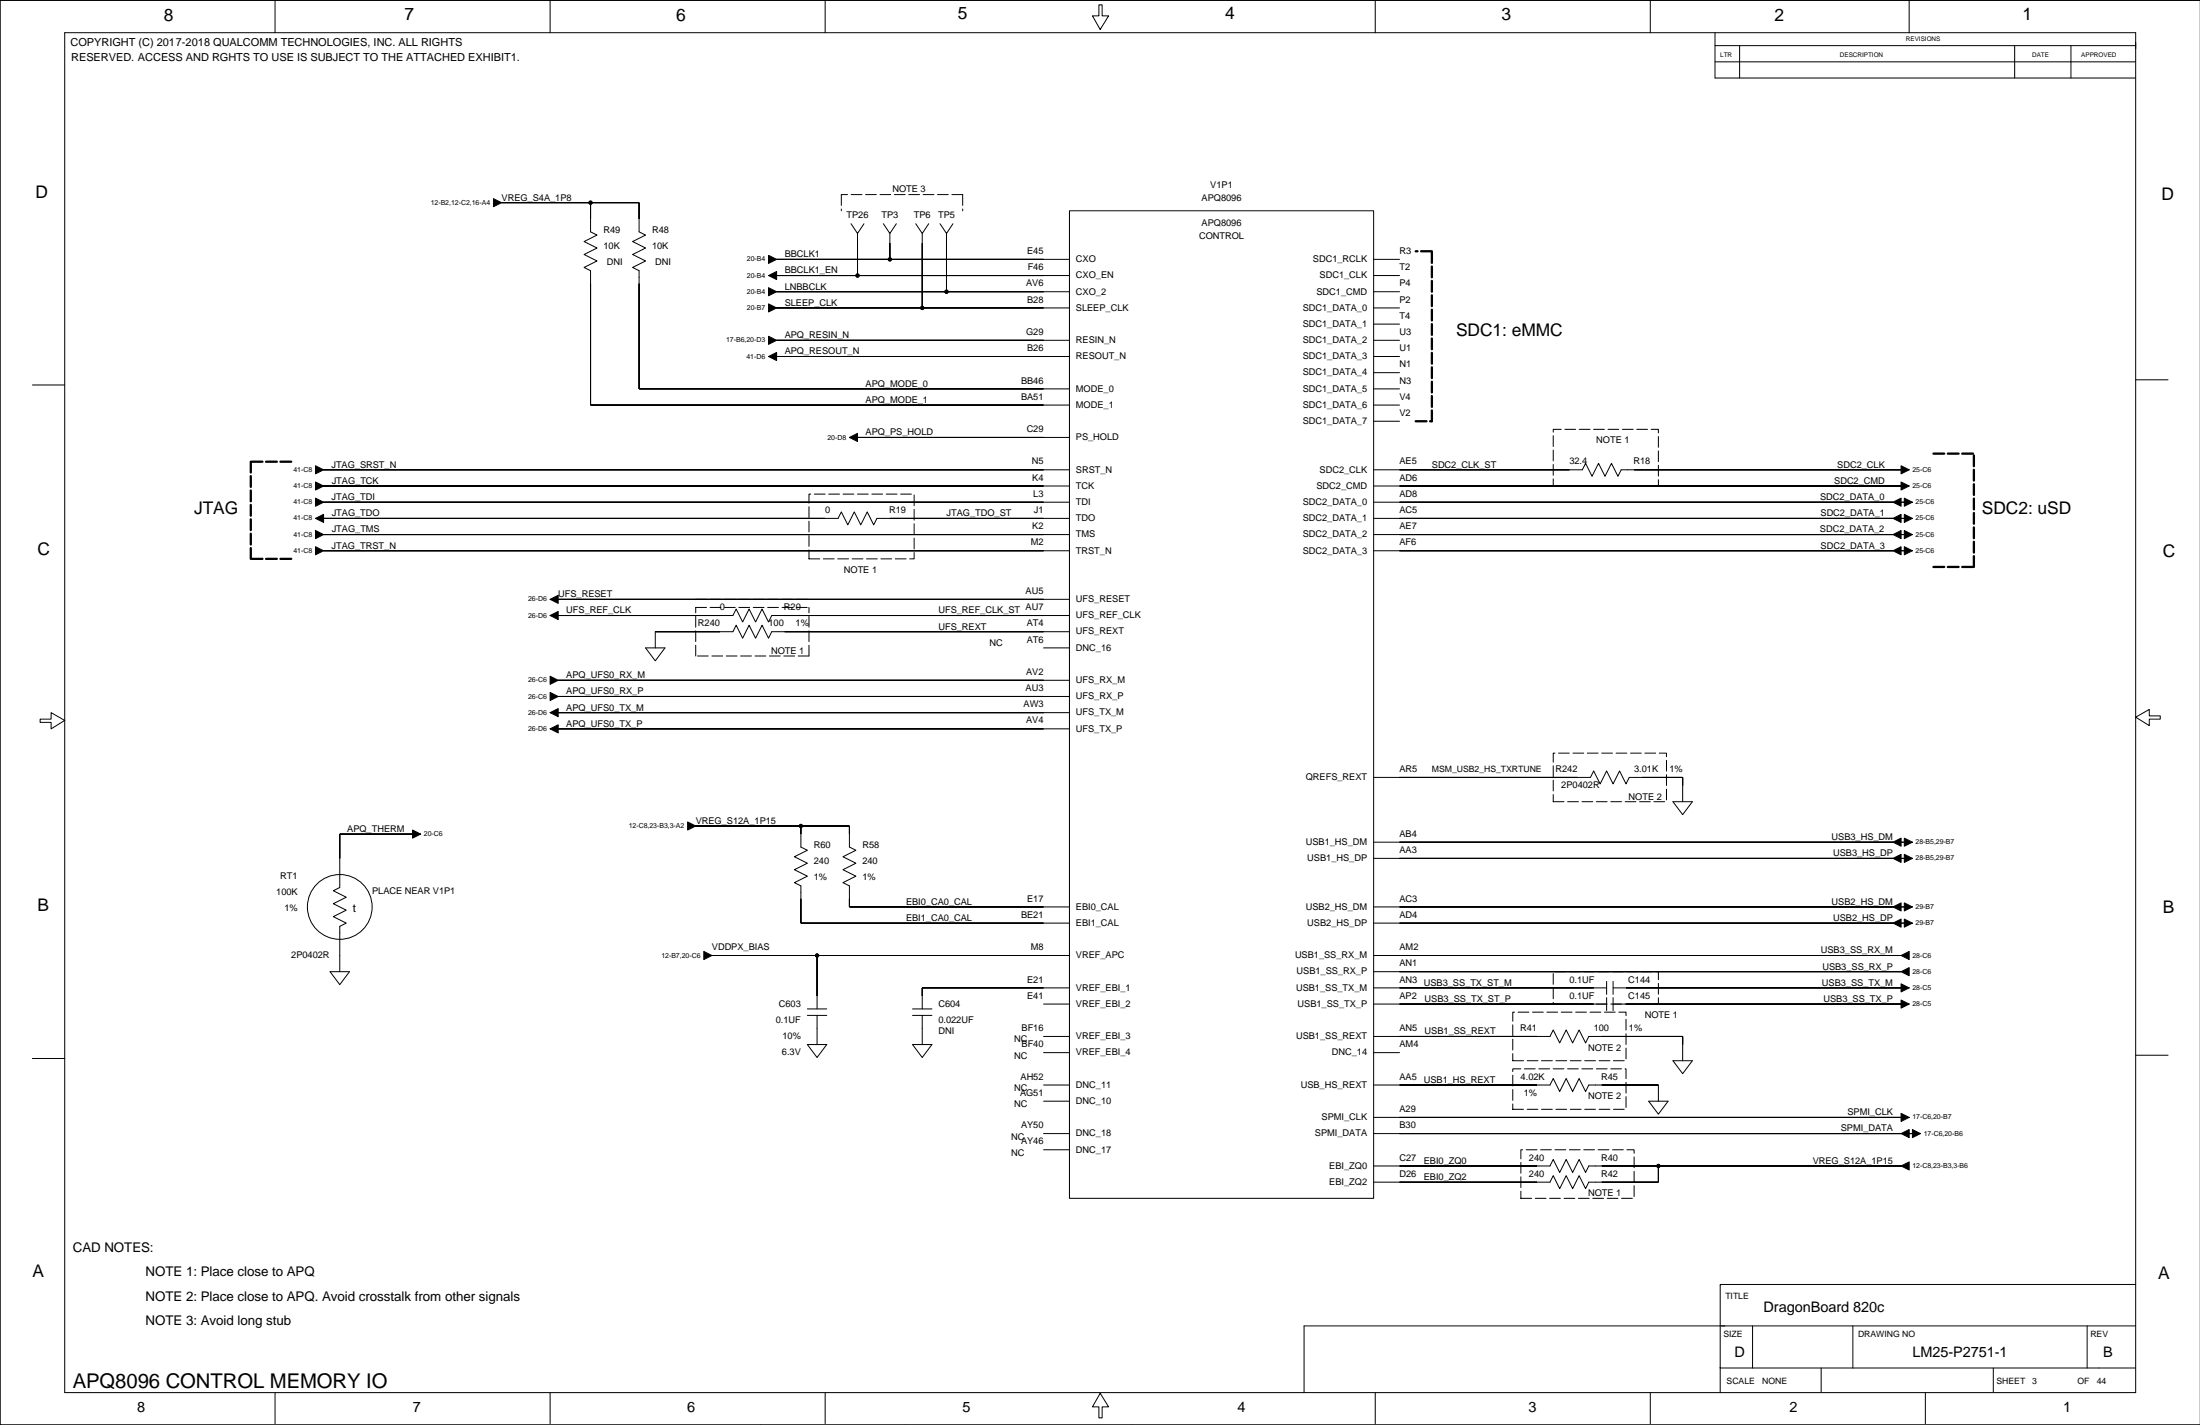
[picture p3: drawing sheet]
<svg xmlns="http://www.w3.org/2000/svg" width="863mm" height="559mm" viewBox="0 0 863 559" stroke-linecap="round" stroke-linejoin="round" font-family="sans-serif">
<g fill="none" stroke="#000" stroke-width=".39">
<path d="M25.4 12.8h812.6v533.3h-812.6zM107.9 .1v12.7M215.9 .1v12.7M323.8 .1v12.7M431.2 1.9h1.3v4.3h2.5l-3.3 5.4-3-5.4h2.5zM539.6 .1v12.7M647.6 .1v12.7M672.9 12.8v17.8h165.1M672.9 17.9h165.1M682.6 17.9v12.7M749.1 .1v12.7M790.5 17.9v12.7"/>
<path d="M812.6 17.9v12.7M672.9 24.3h165.1M196.8 79.5h54v11.4l2.5 1.3-5.1 2.5 5.1 2.6-5.1 2.5 5.1 2.5-5.1 2.6 2.6 1.2v46.4h168.8M196.8 79.5h.1M231.7 79.5v11.4l2.6 1.3-5.1 2.5 5.1 2.6-5.1 2.5 5.1 2.5-5.1 2.6 2.5 1.2v52.7h187.9M333.9 87.7l2.6 3.8 2.5-3.8M336.5 91.5v16.6M346.6 87.7l2.6 3.8 2.5-3.8M349.2 91.5v10.2M359.3 87.7l2.6 3.8 2.5-3.8M361.9 91.5v29.2M368.9 87.7l2.5 3.8 2.5-3.8"/>
<path d="M371.4 91.5v22.9M419.6 82.7h119.4v387.2h-119.4zM304.7 114.4h.1M304.7 108.1h.1M304.7 101.7h.1M304.7 101.7h114.9M304.7 114.4h114.9M304.7 108.1h114.9M539 101.7h10.1M539 114.4h10.1M539 108.1h10.1M304.7 139.8h.1"/>
<path d="M304.7 133.4h.1M304.7 120.7h.1M304.7 139.8h114.9M304.7 133.4h114.9M304.7 120.7h114.9M539 139.8h10.1M539 133.4h10.1M539 120.7h10.1M539 127.1h10.1M12.7 151h12.7M539 152.5h10.1M539 158.8h10.1"/>
<path d="M539 146.1h10.1M838 148.9h12.7M336.5 171.5h83.1M336.5 171.5h.1M539 165.2h10.1M127 184.2h292.6M127 190.6h292.6M127 196.9h292.6M127 184.2h.1M127 190.6h.1M127 196.9h.1M539 184.2h81.9l1.3-2.5 2.5 5.1 2.5-5.1 2.6 5.1 2.5-5.1 2.6 5.1 1.2-2.6h109.9"/>
<path d="M539 190.6h207M539 196.9h203.8M742.8 196.9h.1M744.1 196.9h3.1M746 190.6h.1M746 184.2h.1M127 209.6h292.6M127 216h292.6M127 209.6h.1M127 216h.1M127 203.3h.1M127 203.3h201.9l1.2-2.6 2.6 5.1 2.5-5.1 2.5 5.1 2.6-5.1 2.5 5.1 1.3-2.5h75.5"/>
<path d="M539 203.3h203.8M539 209.6h203.8M539 216h203.8M742.8 203.3h.1M742.8 209.6h.1M742.8 216h.1M744.1 203.3h3.1M744.1 209.6h3.1M744.1 216h3.1M219 235h.1M219 235h200.6M219 241.4h68.6l1.3-2.6 2.5 5.1 2.5-5.1 2.6 5.1 2.5-5.1 2.6 5.1 1.2-2.5h116.8"/>
<path d="M219 241.4h.1M253.3 254.1h7.6l-3.8 5zM390.4 254.1h.1M409.5 254.1h10.1M419.6 247.7h-116.8l-1.2 2.6-2.6-5.1-2.5 5.1-2.6-5.1-2.5 5.1-2.5-5.1-1.3 2.5h-30.5v6.4M219 279.5h.1M219 266.8h.1M219 273.1h.1M219 266.8h200.6M219 273.1h200.6M219 279.5h200.6M15.7 282h4.4v-2.5l5.3 3-5.3 3.3v-2.5h-4.4z"/>
<path d="M219 285.8h.1M219 285.8h200.6M838 281.2l5.3-3v2.5h4.4v1.3h-4.4v2.5zM539 304.9h85.1l1.2-2.6 2.6 5.1 2.5-5.1 2.6 5.1 2.5-5.1 2.5 5.1 1.3-2.5h20.9v9.5M656.4 314.4h7.7l-3.9 5.1zM161.9 327.1h.1M161.9 327.1h-28.6v20.9l-2.5 1.3 5.1 2.5-5.1 2.6 5.1 2.5-5.1 2.6 5.1 2.5-2.6 1.3v17.7M273 323.9h.1M273 323.9h60.3v8.3l2.5 1.2-5 2.6 5 2.5-5 2.5 5 2.6-5 2.5 2.5 1.3v8.2h86.3M314.3 323.9v8.3l2.5 1.2-5.1 2.6 5.1 2.5-5.1 2.5 5.1 2.6-5.1 2.5 2.6 1.3v14.6h105.3M539 330.3h203.8M539 336.6h203.8"/>
<path d="M742.8 330.3h.1M742.8 336.6h.1M744.1 330.3h3.1M744.1 336.6h3.1M539 355.6h203.8M742.8 355.6h.1M744.1 355.6h3.1M133.3 374.7h.1M279.3 374.7h.1M279.3 374.7h140.3M320.6 374.7v20.9M539 374.7h207"/>
<path d="M539 362h203.8M742.8 362h.1M744.1 362h3.1M746 374.7h.1M129.5 381h7.6l-3.8 5.1zM316.8 398.2h7.6M316.8 395.6h7.6M320.6 398.2v11.4M358.1 398.2h7.6M358.1 395.6h7.6M361.9 398.2v11.4M409.5 393.7h10.1"/>
<path d="M419.6 387.4h-57.7v8.2M539 387.4h91.4M539 393.7h91.4M539 381h207M630.4 384.8v5.1M630.4 391.2v5.1M633 387.4h113M633 393.7h113M633 384.8v5.1M633 391.2v5.1M746 387.4h.1M746 393.7h.1"/>
<path d="M746 381h.1M12.7 415.1h12.7M316.8 409.6h7.6l-3.8 5.1zM320.6 403.3h.1M358.1 409.6h7.6l-3.8 5.1zM361.9 403.3h.1M409.5 406.4h10.1M409.5 412.8h10.1M539 406.4h69.2l1.3-2.5 2.5 5.1 2.5-5.1 2.6 5.1 2.5-5.1 2.6 5.1 1.2-2.6h36.8v9.6M539 412.8h10.1M656.4 416h7.7l-3.9 5zM838 413.8h12.7"/>
<path d="M409.5 425.5h10.1M409.5 431.8h10.1M539 425.5h69.2l1.3-2.6 2.5 5.1 2.5-5.1 2.6 5.1 2.5-5.1 2.6 5.1 1.2-2.5h27.3v6.3M539 438.2h207M646.9 431.8h7.6l-3.8 5.1zM746 438.2h.1M409.5 444.5h10.1M409.5 450.9h10.1M539 457.2h69.2l1.3-2.5 2.5 5.1 2.5-5.1 2.6 5.1 2.5-5.1 2.6 5.1 1.2-2.6h122.6M539 444.5h207M650.7 457.2v6.4h-27.3l-1.2 2.5-2.6-5.1-2.5 5.1-2.6-5.1-2.5 5.1-2.5-5.1-1.3 2.6h-69.2M746 457.2h.1"/>
<path d="M746 444.5h.1M747.2 444.5h3.2M687.7 519.9v16.6M727 519.9v16.6M819 519.9v16.6M838 503.7h-163v42.4M838 519.9h-326.3v26.2M675 536.5h163M714.6 536.5v9.3M782.1 536.5v9.3M107.9 546.1v12.2M215.9 546.1v12.2"/>
<path d="M298.4 558.8h.1M323.8 546.1v12.2M355.5 558.8h.1M431.7 546.4l3.3 5.3h-2.5v4.3h-1.3v-4.3h-2.5zM444.4 558.8h.1M539.6 546.1v12.2M539.6 558.8h.1M647.6 546.1v12.2M755.5 546.1v12.2M863.3 558.8h-863.3v-558.7h863.3h-863.3v558.7"/>
<circle cx="231.7" cy="79.5" r=".63"/>
<circle cx="336.5" cy="108.1" r=".63"/>
<circle cx="349.2" cy="101.7" r=".63"/>
<circle cx="371.4" cy="114.4" r=".63"/>
<circle cx="361.9" cy="120.7" r=".63"/>
<circle cx="314.3" cy="323.9" r=".63"/>
<circle cx="133.3" cy="355.6" r="12.7"/>
<circle cx="320.6" cy="374.7" r=".63"/>
<circle cx="650.7" cy="457.2" r=".63"/>
</g>
<g fill="#000" stroke="#000" stroke-width=".39">
<path d="M193.6 77.9l3.2 1.6-3.2 1.6z" fill-rule="evenodd"/>
<path d="M196.8 79.5h34.9z" fill-rule="evenodd"/>
<path d="M231.7 79.5v6.3z" fill-rule="evenodd"/>
<path d="M250.8 79.5v6.3z" fill-rule="evenodd"/>
<path d="M231.7 79.5h19.1z" fill-rule="evenodd"/>
<path d="M336.5 95.4v12.7z" fill-rule="evenodd"/>
<path d="M349.2 95.4v6.3z" fill-rule="evenodd"/>
<path d="M361.9 95.4v25.3z" fill-rule="evenodd"/>
<path d="M371.4 95.4v19z" fill-rule="evenodd"/>
<path d="M231.7 111.2v47.6z" fill-rule="evenodd"/>
<path d="M250.8 111.2v41.3z" fill-rule="evenodd"/>
<path d="M301.6 108.1l3.1-1.6v3.1z" fill-rule="evenodd"/>
<path d="M301.6 112.8l3.1 1.6-3.1 1.6z" fill-rule="evenodd"/>
<path d="M301.6 100.1l3.1 1.6-3.1 1.6z" fill-rule="evenodd"/>
<path d="M304.7 108.1h31.8z" fill-rule="evenodd"/>
<path d="M304.7 101.7h44.5z" fill-rule="evenodd"/>
<path d="M304.7 114.4h66.7z" fill-rule="evenodd"/>
<path d="M349.2 101.7h60.3z" fill-rule="evenodd"/>
<path d="M371.4 114.4h38.1z" fill-rule="evenodd"/>
<path d="M336.5 108.1h73z" fill-rule="evenodd"/>
<path d="M301.6 139.8l3.1-1.6v3.2z" fill-rule="evenodd"/>
<path d="M301.6 131.9l3.1 1.5-3.1 1.6z" fill-rule="evenodd"/>
<path d="M301.6 119.2l3.1 1.5-3.1 1.6z" fill-rule="evenodd"/>
<path d="M304.7 120.7h57.2z" fill-rule="evenodd"/>
<path d="M304.7 139.8h104.8z" fill-rule="evenodd"/>
<path d="M304.7 133.4h104.8z" fill-rule="evenodd"/>
<path d="M361.9 120.7h47.6z" fill-rule="evenodd"/>
<path d="M250.8 152.5h158.7z" fill-rule="evenodd"/>
<path d="M231.7 158.8h177.8z" fill-rule="evenodd"/>
<path d="M333.3 171.5l3.2-1.5v3.1z" fill-rule="evenodd"/>
<path d="M336.5 171.5h73z" fill-rule="evenodd"/>
<path d="M123.8 182.6l3.2 1.6-3.2 1.6z" fill-rule="evenodd"/>
<path d="M123.8 189l3.2 1.6-3.2 1.6z" fill-rule="evenodd"/>
<path d="M123.8 195.3l3.2 1.6-3.2 1.6z" fill-rule="evenodd"/>
<path d="M127 184.2h282.5z" fill-rule="evenodd"/>
<path d="M127 190.6h282.5z" fill-rule="evenodd"/>
<path d="M127 196.9h282.5z" fill-rule="evenodd"/>
<path d="M549.1 184.2h66.7z" fill-rule="evenodd"/>
<path d="M549.1 196.9h193.7z" fill-rule="evenodd"/>
<path d="M742.8 196.9l3.2-1.6v3.2z" fill-rule="evenodd"/>
<path d="M549.1 190.6h196.9z" fill-rule="evenodd"/>
<path d="M641.2 184.2h104.8z" fill-rule="evenodd"/>
<path d="M746 189l3.1 1.6-3.1 1.6z" fill-rule="evenodd"/>
<path d="M746 182.6l3.1 1.6-3.1 1.6z" fill-rule="evenodd"/>
<path d="M747.2 195.3l3.2 1.6-3.2 1.6z" fill-rule="evenodd"/>
<path d="M123.8 203.3l3.2-1.6v3.2z" fill-rule="evenodd"/>
<path d="M123.8 208l3.2 1.6-3.2 1.6z" fill-rule="evenodd"/>
<path d="M123.8 214.4l3.2 1.6-3.2 1.6z" fill-rule="evenodd"/>
<path d="M127 203.3h196.8z" fill-rule="evenodd"/>
<path d="M127 209.6h282.5z" fill-rule="evenodd"/>
<path d="M127 216h282.5z" fill-rule="evenodd"/>
<path d="M349.2 203.3h60.3z" fill-rule="evenodd"/>
<path d="M549.1 203.3h193.7z" fill-rule="evenodd"/>
<path d="M549.1 209.6h193.7z" fill-rule="evenodd"/>
<path d="M549.1 216h193.7z" fill-rule="evenodd"/>
<path d="M742.8 203.3l3.2-1.6v3.2z" fill-rule="evenodd"/>
<path d="M742.8 209.6l3.2-1.6v3.2z" fill-rule="evenodd"/>
<path d="M742.8 216l3.2-1.6v3.2z" fill-rule="evenodd"/>
<path d="M747.2 201.7l3.2 1.6-3.2 1.6z" fill-rule="evenodd"/>
<path d="M747.2 208l3.2 1.6-3.2 1.6z" fill-rule="evenodd"/>
<path d="M747.2 214.4l3.2 1.6-3.2 1.6z" fill-rule="evenodd"/>
<path d="M215.8 235l3.2-1.6v3.2z" fill-rule="evenodd"/>
<path d="M219 235h190.5z" fill-rule="evenodd"/>
<path d="M215.8 241.4l3.2-1.6v3.2z" fill-rule="evenodd"/>
<path d="M219 241.4h63.5z" fill-rule="evenodd"/>
<path d="M257.1 247.7h25.4z" fill-rule="evenodd"/>
<path d="M307.9 241.4h101.6z" fill-rule="evenodd"/>
<path d="M307.9 247.7h101.6z" fill-rule="evenodd"/>
<path d="M215.8 279.5l3.2-1.6v3.2z" fill-rule="evenodd"/>
<path d="M215.9 265.2l3.1 1.6-3.1 1.6z" fill-rule="evenodd"/>
<path d="M215.9 271.5l3.1 1.6-3.1 1.6z" fill-rule="evenodd"/>
<path d="M219 266.8h190.5z" fill-rule="evenodd"/>
<path d="M219 273.1h190.5z" fill-rule="evenodd"/>
<path d="M219 279.5h190.5z" fill-rule="evenodd"/>
<path d="M215.8 285.8l3.2-1.6v3.2z" fill-rule="evenodd"/>
<path d="M219 285.8h190.5z" fill-rule="evenodd"/>
<path d="M549.1 304.9h69.9z" fill-rule="evenodd"/>
<path d="M660.2 304.9v3.1z" fill-rule="evenodd"/>
<path d="M644.4 304.9h15.8z" fill-rule="evenodd"/>
<path d="M133.3 327.1v9.5z" fill-rule="evenodd"/>
<path d="M133.3 327.1h28.6z" fill-rule="evenodd"/>
<path d="M161.9 325.5l3.2 1.6-3.2 1.6z" fill-rule="evenodd"/>
<path d="M269.8 322.3l3.2 1.6-3.2 1.6z" fill-rule="evenodd"/>
<path d="M314.3 323.9v3.2z" fill-rule="evenodd"/>
<path d="M273 323.9h41.3z" fill-rule="evenodd"/>
<path d="M333.3 323.9v3.2z" fill-rule="evenodd"/>
<path d="M314.3 323.9h19z" fill-rule="evenodd"/>
<path d="M549.1 330.3h193.7z" fill-rule="evenodd"/>
<path d="M549.1 336.6h193.7z" fill-rule="evenodd"/>
<path d="M742.8 330.3l3.2-1.6v3.1z" fill-rule="evenodd"/>
<path d="M742.8 336.6l3.2-1.6v3.2z" fill-rule="evenodd"/>
<path d="M747.2 328.7l3.2 1.6-3.2 1.5z" fill-rule="evenodd"/>
<path d="M747.2 335l3.2 1.6-3.2 1.6z" fill-rule="evenodd"/>
<path d="M314.3 352.5v9.5z" fill-rule="evenodd"/>
<path d="M333.3 352.5v3.1z" fill-rule="evenodd"/>
<path d="M333.3 355.6h76.2z" fill-rule="evenodd"/>
<path d="M549.1 355.6h193.7z" fill-rule="evenodd"/>
<path d="M742.8 355.6l3.2-1.5v3.1z" fill-rule="evenodd"/>
<path d="M747.2 354.1l3.2 1.5-3.2 1.6z" fill-rule="evenodd"/>
<path d="M276.2 373.1l3.1 1.6-3.1 1.6z" fill-rule="evenodd"/>
<path d="M320.6 374.7v15.9z" fill-rule="evenodd"/>
<path d="M279.3 374.7h41.3z" fill-rule="evenodd"/>
<path d="M314.3 362h95.2z" fill-rule="evenodd"/>
<path d="M320.6 374.7h88.9z" fill-rule="evenodd"/>
<path d="M549.1 362h193.7z" fill-rule="evenodd"/>
<path d="M742.8 362l3.2-1.6v3.2z" fill-rule="evenodd"/>
<path d="M549.1 374.7h196.9z" fill-rule="evenodd"/>
<path d="M746 374.7l3.1-1.6v3.2z" fill-rule="evenodd"/>
<path d="M747.2 360.4l3.2 1.6-3.2 1.6z" fill-rule="evenodd"/>
<path d="M361.9 387.4v3.2z" fill-rule="evenodd"/>
<path d="M361.9 387.4h47.6z" fill-rule="evenodd"/>
<path d="M549.1 387.4h76.2z" fill-rule="evenodd"/>
<path d="M549.1 393.7h76.2z" fill-rule="evenodd"/>
<path d="M549.1 381h196.9z" fill-rule="evenodd"/>
<path d="M638 387.4h108z" fill-rule="evenodd"/>
<path d="M638 393.7h108z" fill-rule="evenodd"/>
<path d="M746 381l3.1-1.5v3.1z" fill-rule="evenodd"/>
<path d="M746 385.8l3.1 1.6-3.1 1.6z" fill-rule="evenodd"/>
<path d="M746 392.1l3.1 1.6-3.1 1.6z" fill-rule="evenodd"/>
<path d="M549.1 406.4h54z" fill-rule="evenodd"/>
<path d="M660.2 406.4v3.2z" fill-rule="evenodd"/>
<path d="M628.5 406.4h31.7z" fill-rule="evenodd"/>
<path d="M549.1 425.5h54z" fill-rule="evenodd"/>
<path d="M628.5 425.5h22.2z" fill-rule="evenodd"/>
<path d="M549.1 438.2h196.9z" fill-rule="evenodd"/>
<path d="M746 436.6l3.1 1.6-3.1 1.6z" fill-rule="evenodd"/>
<path d="M549.1 457.2h54z" fill-rule="evenodd"/>
<path d="M628.5 457.2h22.2z" fill-rule="evenodd"/>
<path d="M650.7 457.2v6.4z" fill-rule="evenodd"/>
<path d="M549.1 444.5h196.9z" fill-rule="evenodd"/>
<path d="M650.7 457.2h95.3z" fill-rule="evenodd"/>
<path d="M746 444.5l3.1-1.6v3.2z" fill-rule="evenodd"/>
<path d="M746 457.2l3.1-1.6v3.2z" fill-rule="evenodd"/>
<path d="M750.4 442.9l3.2 1.6-3.2 1.6z" fill-rule="evenodd"/>
<path d="M549.1 463.6h54z" fill-rule="evenodd"/>
<path d="M628.5 463.6h22.2z" fill-rule="evenodd"/>
<circle cx="231.7" cy="79.5" r=".63"/>
<circle cx="336.5" cy="108.1" r=".63"/>
<circle cx="349.2" cy="101.7" r=".63"/>
<circle cx="371.4" cy="114.4" r=".63"/>
<circle cx="361.9" cy="120.7" r=".63"/>
<circle cx="314.3" cy="323.9" r=".63"/>
<circle cx="320.6" cy="374.7" r=".63"/>
<circle cx="650.7" cy="457.2" r=".63"/>
</g>
<g fill="none" stroke="#000" stroke-width=".39" stroke-dasharray="4.2 1.4">
<path d="M330.1 76.3v6.4M377.7 76.3h-47.6M377.7 76.3v6.4M609.5 168.4h41.2v22.2h-41.2zM317.4 193.8h41.3v25.4h-41.3zM273 235h44.4M273 238.2h44.4M273 257.2v-19M317.4 257.2h-44.4M317.4 257.2v-19M609.5 295.3h44.4v19.1h-44.4zM593.6 396.9h44.4v19.1h-44.4z"/>
<path d="M609.5 381h41.2v12.7h-41.2zM593.6 419.1h44.4v15.9h-44.4zM596.8 450.9h44.4v19h-44.4z"/>
</g>
<path d="M561.8 98.5h-6.3M555.5 165.2h6.3M561.8 165.2v-66.7M758.7 177.9h15.8M98.4 181.1v38.1M114.3 181.1h-15.9M114.3 219.2h-15.9M758.7 222.3h15.8M774.5 222.3v-44.4" fill="none" stroke="#000" stroke-width=".9" stroke-dasharray="4.2 1.4"/>
<text font-size="8" x="28.6" y="544.3">APQ8096 CONTROL MEMORY IO</text>
<g font-size="6.8">
<text x="64.2" y="8.2">8</text>
<text x="158.7" y="8">7</text>
<text x="265.4" y="8.2">6</text>
<text x="375.8" y="7.5">5</text>
<text x="480.7" y="7.5">4</text>
<text x="589.1" y="8">3</text>
<text x="696.3" y="8.2">2</text>
<text x="793.6" y="8">1</text>
<text x="14" y="77.8">D</text>
<text x="848.2" y="78.6">D</text>
<text x="571.4" y="131.9">SDC1: eMMC</text>
<text x="76.2" y="201.7">JTAG</text>
<text x="777.7" y="201.7">SDC2: uSD</text>
<text x="14.7" y="217.5">C</text>
<text x="848.7" y="218.2">C</text>
<text x="14.7" y="357.1">B</text>
<text x="848.7" y="357.9">B</text>
<text x="12.7" y="500.6">A</text>
<text x="846.9" y="501.4">A</text>
</g>
<g font-size="5.7">
<text x="692" y="514.3">DragonBoard 820c</text>
<text x="680.6" y="532.1">D</text>
<text x="750.4" y="532.1">LM25-P2751-1</text>
<text x="825.3" y="532.1">B</text>
<text x="53.8" y="553.7">8</text>
<text x="162" y="553.7">7</text>
<text x="269.7" y="553.7">6</text>
<text x="377.6" y="553.7">5</text>
<text x="485.5" y="553.7">4</text>
<text x="599.8" y="553.7">3</text>
<text x="702.1" y="553.7">2</text>
<text x="809.6" y="553.7">1</text>
</g>
<g font-size="5.2">
<text x="28.6" y="490.9">CAD NOTES:</text>
<text x="57.1" y="500.5">NOTE 1: Place close to APQ</text>
<text x="57.1" y="510">NOTE 2: Place close to APQ. Avoid crosstalk from other signals</text>
<text x="57.1" y="519.5">NOTE 3: Avoid long stub</text>
</g>
<text font-size="4.6" x="138.4" y="357.7">t</text>
<g font-size="4.3">
<text x="27.7" y="18">COPYRIGHT (C) 2017-2018 QUALCOMM TECHNOLOGIES, INC. ALL RIGHTS</text>
<text x="27.9" y="24.1">RESERVED. ACCESS AND RGHTS TO USE IS SUBJECT TO THE ATTACHED EXHIBIT1.</text>
</g>
<g font-size="3.6">
<text x="350.2" y="75.5">NOTE 3</text>
<text x="474.9" y="73.6">V1P1</text>
<text x="196.8" y="78.7">VREG_S4A_1P8</text>
<text x="471.5" y="78.7">APQ8096</text>
<text x="332.2" y="85.6">TP26</text>
<text x="345.9" y="85.6">TP3</text>
<text x="358.6" y="85.6">TP6</text>
<text x="368.1" y="85.6">TP5</text>
<text x="471.5" y="88.8">APQ8096</text>
<text x="236.8" y="91.3">R49</text>
<text x="255.8" y="91.3">R48</text>
<text x="470.5" y="93.9">CONTROL</text>
<text x="236.8" y="97.6">10K</text>
<text x="255.8" y="97.6">10K</text>
<text x="307.9" y="100.9">BBCLK1</text>
<text x="403.1" y="99.6">E45</text>
<text x="549.1" y="99.6">R3</text>
<text x="238.1" y="104.1">DNI</text>
<text x="257.1" y="104.1">DNI</text>
<text x="307.9" y="107.2">BBCLK1_EN</text>
<text x="403.3" y="106">F46</text>
<text x="422.2" y="102.8">CXO</text>
<text x="515.2" y="102.8">SDC1_RCLK</text>
<text x="549.1" y="106">T2</text>
<text x="307.9" y="113.6">LNBBCLK</text>
<text x="402.7" y="112.3">AV6</text>
<text x="422.2" y="109.1">CXO_EN</text>
<text x="517.8" y="109.1">SDC1_CLK</text>
<text x="549.1" y="112.3">P4</text>
<text x="307.9" y="119.9">SLEEP_CLK</text>
<text x="403.1" y="118.6">B28</text>
<text x="422.2" y="115.5">CXO_2</text>
<text x="516.6" y="115.5">SDC1_CMD</text>
<text x="549.1" y="118.7">P2</text>
<text x="422.2" y="121.8">SLEEP_CLK</text>
<text x="511.2" y="121.8">SDC1_DATA_0</text>
<text x="549.1" y="125">T4</text>
<text x="402.6" y="131.3">G29</text>
<text x="511.2" y="128.2">SDC1_DATA_1</text>
<text x="549.1" y="131.3">U3</text>
<text x="307.9" y="132.6">APQ_RESIN_N</text>
<text x="403.1" y="137.7">B26</text>
<text x="422.2" y="134.5">RESIN_N</text>
<text x="511.2" y="134.5">SDC1_DATA_2</text>
<text x="549.1" y="137.7">U1</text>
<text x="307.9" y="139">APQ_RESOUT_N</text>
<text x="422.2" y="140.9">RESOUT_N</text>
<text x="511.2" y="140.9">SDC1_DATA_3</text>
<text x="511.2" y="147.2">SDC1_DATA_4</text>
<text x="549.1" y="144">N1</text>
<text x="339.6" y="151.7">APQ_MODE_0</text>
<text x="400.6" y="150.4">BB46</text>
<text x="422.2" y="153.6">MODE_0</text>
<text x="511.2" y="153.6">SDC1_DATA_5</text>
<text x="549.1" y="150.4">N3</text>
<text x="339.6" y="158">APQ_MODE_1</text>
<text x="400.6" y="156.7">BA51</text>
<text x="422.2" y="159.9">MODE_1</text>
<text x="511.2" y="159.9">SDC1_DATA_6</text>
<text x="549.1" y="156.7">V4</text>
<text x="511.2" y="166.3">SDC1_DATA_7</text>
<text x="549.1" y="163.1">V2</text>
<text x="339.6" y="170.7">APQ_PS_HOLD</text>
<text x="402.9" y="169.4">C29</text>
<text x="422.2" y="172.6">PS_HOLD</text>
<text x="626.3" y="173.9">NOTE 1</text>
<text x="130" y="183.4">JTAG_SRST_N</text>
<text x="404.9" y="182.1">N5</text>
<text x="422.2" y="185.3">SRST_N</text>
<text x="517.8" y="185.3">SDC2_CLK</text>
<text x="549.1" y="182.1">AE5</text>
<text x="561.8" y="183.4">SDC2_CLK_ST</text>
<text x="615.8" y="182.1">32.4</text>
<text x="640.9" y="182.1">R18</text>
<text x="720.9" y="183.4">SDC2_CLK</text>
<text x="130.2" y="189.8">JTAG_TCK</text>
<text x="405.1" y="188.5">K4</text>
<text x="422.2" y="191.7">TCK</text>
<text x="516.6" y="191.7">SDC2_CMD</text>
<text x="549.1" y="188.5">AD6</text>
<text x="719.7" y="189.8">SDC2_CMD</text>
<text x="130.1" y="196.1">JTAG_TDI</text>
<text x="405.5" y="194.8">L3</text>
<text x="549.1" y="194.8">AD8</text>
<text x="714.2" y="196.1">SDC2_DATA_0</text>
<text x="130.1" y="202.5">JTAG_TDO</text>
<text x="323.8" y="201.2">0</text>
<text x="348.9" y="201.2">R19</text>
<text x="371.4" y="202.5">JTAG_TDO_ST</text>
<text x="405.7" y="201.2">J1</text>
<text x="422.2" y="198">TDI</text>
<text x="511.2" y="198">SDC2_DATA_0</text>
<text x="549.1" y="201.2">AC5</text>
<text x="714.4" y="202.5">SDC2_DATA_1</text>
<text x="130.2" y="208.8">JTAG_TMS</text>
<text x="405.1" y="207.5">K2</text>
<text x="422.2" y="204.4">TDO</text>
<text x="511.2" y="204.4">SDC2_DATA_1</text>
<text x="549.1" y="207.5">AE7</text>
<text x="714.1" y="208.8">SDC2_DATA_2</text>
<text x="130.1" y="215.2">JTAG_TRST_N</text>
<text x="404.5" y="213.9">M2</text>
<text x="422.2" y="210.7">TMS</text>
<text x="511.2" y="210.7">SDC2_DATA_2</text>
<text x="549.1" y="213.9">AF6</text>
<text x="714.4" y="215.2">SDC2_DATA_3</text>
<text x="422.2" y="217.1">TRST_N</text>
<text x="511.2" y="217.1">SDC2_DATA_3</text>
<text x="331.1" y="224.7">NOTE 1</text>
<text x="402.5" y="232.9">AU5</text>
<text x="219" y="234.2">UFS_RESET</text>
<text x="282.5" y="239.3">0</text>
<text x="307.6" y="239.3">R20</text>
<text x="402.5" y="239.3">AU7</text>
<text x="422.2" y="236.1">UFS_RESET</text>
<text x="222.2" y="240.5">UFS_REF_CLK</text>
<text x="273.9" y="245.6">R240</text>
<text x="301.6" y="245.6">100</text>
<text x="312.2" y="245.6">1%</text>
<text x="368.2" y="240.5">UFS_REF_CLK_ST</text>
<text x="402.9" y="245.6">AT4</text>
<text x="422.2" y="242.5">UFS_REF_CLK</text>
<text x="368.2" y="246.9">UFS_REXT</text>
<text x="402.9" y="252">AT6</text>
<text x="422.2" y="248.8">UFS_REXT</text>
<text x="302.6" y="256.4">NOTE 1</text>
<text x="388.3" y="253.2">NC</text>
<text x="422.2" y="255.2">DNC_16</text>
<text x="222.2" y="265.9">APQ_UFS0_RX_M</text>
<text x="402.7" y="264.7">AV2</text>
<text x="422.2" y="267.9">UFS_RX_M</text>
<text x="222.2" y="272.3">APQ_UFS0_RX_P</text>
<text x="402.5" y="271">AU3</text>
<text x="422.2" y="274.2">UFS_RX_P</text>
<text x="222.2" y="278.6">APQ_UFS0_TX_M</text>
<text x="401.7" y="277.4">AW3</text>
<text x="422.2" y="280.5">UFS_TX_M</text>
<text x="222.2" y="285">APQ_UFS0_TX_P</text>
<text x="402.7" y="283.7">AV4</text>
<text x="422.2" y="286.9">UFS_TX_P</text>
<text x="512.4" y="305.9">QREFS_REXT</text>
<text x="549.1" y="302.8">AR5</text>
<text x="610.3" y="302.8">R242</text>
<text x="641.2" y="302.8">3.01K</text>
<text x="655" y="302.8">1%</text>
<text x="612.6" y="309.1">2P0402R</text>
<text x="639" y="313.6">NOTE 2</text>
<text x="273" y="323.1">VREG_S12A_1P15</text>
<text x="136.2" y="326.2">APQ_THERM</text>
<text x="549.1" y="328.2">AB4</text>
<text x="718.7" y="329.4">USB3_HS_DM</text>
<text x="319.3" y="332.5">R60</text>
<text x="338.4" y="332.5">R58</text>
<text x="512.4" y="331.3">USB1_HS_DM</text>
<text x="549.1" y="334.5">AA3</text>
<text x="719.3" y="335.8">USB3_HS_DP</text>
<text x="319.3" y="338.9">240</text>
<text x="338.4" y="338.9">240</text>
<text x="513" y="337.7">USB1_HS_DP</text>
<text x="110" y="344.6">RT1</text>
<text x="319.3" y="345.2">1%</text>
<text x="338.4" y="345.2">1%</text>
<text x="108.4" y="351">100K</text>
<text x="146" y="350.4">PLACE NEAR V1P1</text>
<text x="403.1" y="353.5">E17</text>
<text x="549.1" y="353.5">AC3</text>
<text x="111.6" y="357.3">1%</text>
<text x="355.5" y="354.8">EBI0_CA0_CAL</text>
<text x="400.6" y="359.9">BE21</text>
<text x="422.2" y="356.7">EBI0_CAL</text>
<text x="512.4" y="356.7">USB2_HS_DM</text>
<text x="549.1" y="359.9">AD4</text>
<text x="718.7" y="354.8">USB2_HS_DM</text>
<text x="355.5" y="361.2">EBI1_CA0_CAL</text>
<text x="422.2" y="363.1">EBI1_CAL</text>
<text x="513" y="363.1">USB2_HS_DP</text>
<text x="719.3" y="361.2">USB2_HS_DP</text>
<text x="114.3" y="375.8">2P0402R</text>
<text x="279.3" y="372.6">VDDPX_BIAS</text>
<text x="404.5" y="372.6">M8</text>
<text x="422.2" y="375.8">VREF_APC</text>
<text x="508.1" y="375.8">USB1_SS_RX_M</text>
<text x="549.1" y="372.6">AM2</text>
<text x="714.5" y="373.9">USB3_SS_RX_M</text>
<text x="508.8" y="382.1">USB1_SS_RX_P</text>
<text x="549.1" y="378.9">AN1</text>
<text x="715.1" y="380.2">USB3_SS_RX_P</text>
<text x="403.1" y="385.3">E21</text>
<text x="422.2" y="388.5">VREF_EBI_1</text>
<text x="508.6" y="388.5">USB1_SS_TX_M</text>
<text x="549.1" y="385.3">AN3</text>
<text x="558.7" y="386.6">USB3_SS_TX_ST_M</text>
<text x="615.8" y="385.3">0.1UF</text>
<text x="638.9" y="385.3">C144</text>
<text x="714.9" y="386.6">USB3_SS_TX_M</text>
<text x="305.6" y="394.8">C603</text>
<text x="368.2" y="394.8">C604</text>
<text x="403.1" y="391.6">E41</text>
<text x="422.2" y="394.8">VREF_EBI_2</text>
<text x="509.2" y="394.8">USB1_SS_TX_P</text>
<text x="549.1" y="391.6">AP2</text>
<text x="559" y="392.9">USB3_SS_TX_ST_P</text>
<text x="615.8" y="391.6">0.1UF</text>
<text x="638.9" y="391.6">C145</text>
<text x="715.5" y="392.9">USB3_SS_TX_P</text>
<text x="304.4" y="401.1">0.1UF</text>
<text x="368.2" y="401.2">0.022UF</text>
<text x="645.4" y="399.3">NOTE 1</text>
<text x="307" y="407.5">10%</text>
<text x="368.2" y="405.6">DNI</text>
<text x="400.9" y="404.3">BF16</text>
<text x="422.2" y="407.5">VREF_EBI_3</text>
<text x="508.6" y="407.5">USB1_SS_REXT</text>
<text x="549.1" y="404.3">AN5</text>
<text x="559" y="405.6">USB1_SS_REXT</text>
<text x="596.5" y="404.3">R41</text>
<text x="625.3" y="404.3">100</text>
<text x="639.2" y="404.3">1%</text>
<text x="306.8" y="413.8">6.3V</text>
<text x="397.9" y="408.8">NC</text>
<text x="400.9" y="410.7">BF40</text>
<text x="422.2" y="413.9">VREF_EBI_4</text>
<text x="522.6" y="413.9">DNC_14</text>
<text x="549.1" y="410.7">AM4</text>
<text x="623.2" y="412">NOTE 2</text>
<text x="397.9" y="415.1">NC</text>
<text x="400.4" y="423.4">AH52</text>
<text x="549.1" y="423.4">AA5</text>
<text x="558.7" y="424.7">USB1_HS_REXT</text>
<text x="596.7" y="423.4">4.02K</text>
<text x="628.2" y="423.4">R45</text>
<text x="397.9" y="427.8">NC</text>
<text x="400.2" y="429.7">AG51</text>
<text x="422.2" y="426.6">DNC_11</text>
<text x="510.4" y="426.6">USB_HS_REXT</text>
<text x="597.9" y="429.7">1%</text>
<text x="623.2" y="431">NOTE 2</text>
<text x="397.9" y="434.2">NC</text>
<text x="422.2" y="432.9">DNC_10</text>
<text x="549.1" y="436.1">A29</text>
<text x="724.9" y="437.3">SPMI_CLK</text>
<text x="400.6" y="442.4">AY50</text>
<text x="518.6" y="439.3">SPMI_CLK</text>
<text x="549.1" y="442.4">B30</text>
<text x="722.3" y="443.7">SPMI_DATA</text>
<text x="396.8" y="446.9">NC</text>
<text x="400.6" y="448.8">AY46</text>
<text x="422.2" y="445.6">DNC_18</text>
<text x="516" y="445.6">SPMI_DATA</text>
<text x="396.8" y="453.2">NC</text>
<text x="422.2" y="452">DNC_17</text>
<text x="549.1" y="455.1">C27</text>
<text x="599.9" y="455.1">240</text>
<text x="628.2" y="455.1">R40</text>
<text x="521.6" y="458.3">EBI_ZQ0</text>
<text x="549.1" y="461.5">D26</text>
<text x="558.7" y="456.4">EBI0_ZQ0</text>
<text x="599.9" y="461.5">240</text>
<text x="628.2" y="461.5">R42</text>
<text x="711.3" y="456.4">VREG_S12A_1P15</text>
<text x="521.6" y="464.7">EBI_ZQ2</text>
<text x="558.7" y="462.7">EBI0_ZQ2</text>
<text x="623.2" y="469.1">NOTE 1</text>
</g>
<g font-size="3.4">
<text x="561.8" y="302.7">MSM_USB2_HS_TXRTUNE</text>
<text x="677" y="509.3">TITLE</text>
<text x="676.2" y="524.3">SIZE</text>
<text x="729.1" y="524.3">DRAWING NO</text>
<text x="820.2" y="524.3">REV</text>
<text x="677.5" y="542.6">SCALE</text>
<text x="691.4" y="542.6">NONE</text>
<text x="783.4" y="542.8">SHEET</text>
<text x="797.4" y="542.8">3</text>
<text x="815.2" y="542.8">OF</text>
<text x="822.8" y="542.8">44</text>
</g>
<g font-size="2.7">
<text x="169" y="80.3">12-B2,12-C2,16-A4</text>
<text x="293.1" y="102.5">20-B4</text>
<text x="293.1" y="108.9">20-B4</text>
<text x="293.1" y="115.2">20-B4</text>
<text x="293.1" y="121.6">20-B7</text>
<text x="284.9" y="134.3">17-B6,20-D3</text>
<text x="292.9" y="140.6">41-D6</text>
<text x="324.6" y="172.4">20-D8</text>
<text x="115.1" y="185">41-C8</text>
<text x="750.4" y="185">25-C6</text>
<text x="115.1" y="191.4">41-C8</text>
<text x="750.4" y="191.4">25-C6</text>
<text x="115.1" y="197.7">41-C8</text>
<text x="751.7" y="197.7">25-C6</text>
<text x="115.1" y="204.1">41-C8</text>
<text x="751.7" y="204.1">25-C6</text>
<text x="115.1" y="210.4">41-C8</text>
<text x="751.7" y="210.4">25-C6</text>
<text x="115.1" y="216.8">41-C8</text>
<text x="751.7" y="216.8">25-C6</text>
<text x="207.2" y="235.8">26-D6</text>
<text x="207.2" y="242.2">26-D6</text>
<text x="207.2" y="267.6">26-C6</text>
<text x="207.2" y="273.9">26-C6</text>
<text x="207.2" y="280.3">26-D6</text>
<text x="207.2" y="286.6">26-D6</text>
<text x="166.3" y="327.9">20-C6</text>
<text x="246.7" y="324.7">12-C8,23-B3,3-A2</text>
<text x="751.7" y="331.1">28-B5,29-B7</text>
<text x="751.7" y="337.4">28-B5,29-B7</text>
<text x="751.7" y="356.5">29-B7</text>
<text x="751.7" y="362.8">29-B7</text>
<text x="259.5" y="375.5">12-B7,20-C6</text>
<text x="750.4" y="375.5">28-C6</text>
<text x="750.4" y="381.9">28-C6</text>
<text x="750.4" y="388.2">28-C5</text>
<text x="750.4" y="394.6">28-C5</text>
<text x="750.4" y="439">17-C6,20-B7</text>
<text x="754.8" y="445.3">17-C6,20-B6</text>
<text x="750.4" y="458">12-C8,23-B3,3-B6</text>
</g>
<g font-size="2.5">
<text x="747.9" y="16.1">REVISIONS</text>
<text x="675" y="22.2">LTR</text>
<text x="722" y="22.2">DESCRIPTION</text>
<text x="797.4" y="22.2">DATE</text>
<text x="816.7" y="22.2">APPROVED</text>
</g>
</svg>
